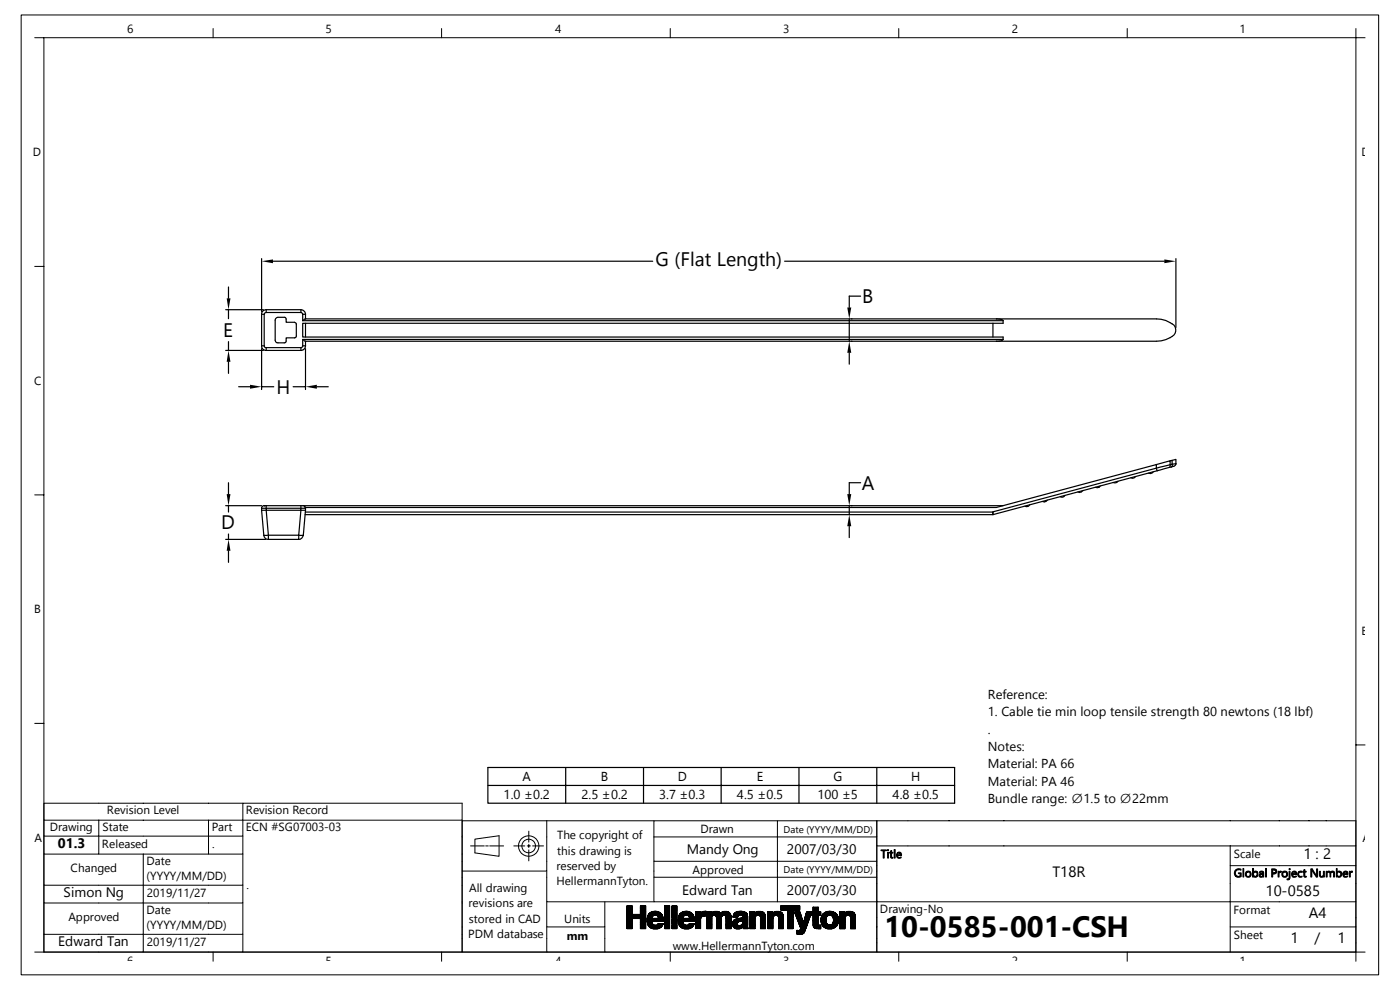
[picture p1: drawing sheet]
<svg xmlns="http://www.w3.org/2000/svg" width="297mm" height="210mm" viewBox="0 0 297 210" stroke-linecap="round" stroke-linejoin="round" font-family="sans-serif">
<g fill="none" stroke="#000" stroke-width=".21">
<path d="M4.5 3.2h288v203.6h-288zM7.4 8h1.9M9.3 8v194M45.2 6.1v1.9M93.7 6.1v1.9M142.2 6.1v1.9M190.7 6.1v1.9M239.1 6.1v1.9M287.7 6.1v1.9h-278.4M289.6 8h-1.9v195.9M7.4 56.5h1.9M7.4 105h1.9"/>
<path d="M7.4 153.5h1.9M287.7 158h1.9M9.3 174v3.4h11.7v-3.4M21 174h23.2M44.2 174h7.3v-3.6h46.5v3.6h-46.5v3.4h-7.3v3.8h-13.8M44.2 174v3.4h-23.2v3.8h-11.7v-3.8M51.5 170.4h-42.2v3.6h11.7M51.5 177.4v3.8h-7.3M98 174v28h18M99.8 179.5h2.9M100.8 178l5.1-.7v4.4l-5.1-.8zM103 179.5h.6"/>
<path d="M103.9 179.5h2.9M109 179.5h2.3M111.8 179.5h.7M112.2 176.3v2.3M112.2 179.1v.7M113 179.5h2.3M116 174.1h22.7M116 174.1h-18v3.4M116 174.1v10.7h-18v-2.1M138.7 177.5v5.2h26.2v3.4h21.1v-1.3M138.7 177.5h26.2v-3.4h21.1v3.4h-21.1v5.2h21.1v-5.2M164.9 174.1h-26.2v3.4"/>
<path d="M186 174.1h101.7v5.4h-101.7zM186 179.5v11.8h75v-7.7M261 179.5v4.1h26.7v-4.1M9.3 181.2v6.6h21.1v-6.6M21 181.2h9.4M51.5 181.2v6.6h-21.1v3.8h-21.1v-3.8M51.5 187.8v3.8h-21.1v6.6h-21.1v-6.6M51.5 191.6v6.6h-21.1v3.8h-21.1v-3.8M51.5 198.2v3.8h-21.1M98 198.2v3.8h-46.5M112.2 180.3v2.3M116 196.6v5.4h12.3"/>
<path d="M116 184.8v6.5h22.7M116 191.3v5.3h12.3v-5.3M128.3 196.6v5.4h57.7v-2.9M133 194.8h4zM133 194.9h4M133 194.9h1.1M133 195h1.1M133 195.1h1.1M133 195.2h1.1M133 195.3h1.1M133 195.4h1.1M133 195.5h1.1"/>
<path d="M133 195.6h1.1M133 195.7h1.1M133 195.8h1.1M133 195.9h1.1M133 196h1.1M133 196.1h1.1M133 196.2h1.1M133 196.3h1.1M133 196.4h1.1M133 196.5h1.1M133 196.6h1.1M133 196.7h1.1"/>
<path d="M133 196.8h1.1M133 196.9h1.1M133 197h1.1M133 193.3h1.1M133 193.4h1.1M133 193.5h1.1M133 193.6h1.1M133 193.7h1.1M133 193.8h1.1M133 193.9h1.1M133 194h4M133 194.1h4"/>
<path d="M133 194.2h4M133 194.3h4M133 194.4h4M133 194.5h4M133 194.6h4M133 194.7h4M133 192.2h1.1M133 192.3h1.1M133 192.4h1.1M133 192.5h1.1M133 192.6h1.1M133 192.7h1.1"/>
<path d="M133 192.8h1.1M133 192.9h1.1M133 193h1.1M133 193.1h1.1M133 193.2h1.1M135.8 194.9h1.2M135.8 195h1.2M135.8 195.1h1.2M135.8 195.2h1.2M135.8 195.3h1.2M135.8 195.4h1.2M135.8 195.5h1.2"/>
<path d="M135.8 195.6h1.2M135.8 195.7h1.2M135.8 195.8h1.2M135.8 195.9h1.2M135.8 196h1.2M135.8 196.1h1.2M135.8 196.2h1.2M135.8 196.3h1.2M135.8 196.4h1.2M135.8 196.5h1.2M135.8 196.6h1.2M135.8 196.7h1.2"/>
<path d="M135.8 196.8h1.2M135.8 196.9h1.2M135.8 197h1.2M135.8 193.3h1.2M135.8 193.4h1.2M135.8 193.5h1.2M135.8 193.6h1.2M135.8 193.7h1.2M135.8 193.8h1.2M135.8 193.9h1.2M135.8 192.2h1.2M135.8 192.3h1.2"/>
<path d="M135.8 192.4h1.2M135.8 192.5h1.2M135.8 192.6h1.2M135.8 192.7h1.2M135.8 192.8h1.2M135.8 192.9h1.2M135.8 193h1.2M135.8 193.1h1.2M135.8 193.2h1.2M137.2 195.2h3.5zM137.2 195.1h3.5M137.3 194.7h1"/>
<path d="M137.3 194.9h3.4M137.3 195h3.4M137.3 195.1h3.4M137.3 194.8h3.4M137.3 195.2h3.4M137.3 195.3h3.4v.2M137.3 195.3h3.4M137.3 195.4h3.4M137.3 195.5h3.4M137.3 195.5h1M137.3 195.6h1M137.3 195.7h1"/>
<path d="M137.3 194.6h1M137.3 195.8h1.1M137.3 195.9h1.1M137.4 194.4h1.1M137.4 194.4h1M137.4 194.5h1M137.4 195.9h1M137.4 196h1M137.4 196h1.1M137.4 194.3h1.2M137.4 196.1h1.2M137.5 194.2h1.2"/>
<path d="M137.5 194.2h1.1M137.5 196.2l3.1 .1M137.5 196.2h1.2M137.5 194.1h3M137.5 196.3h3M137.5 194h2.9M137.5 196.4h3M137.6 193.9h2.8M137.6 194h2.8M137.6 196.5h2.8h-2.7M137.7 193.8h2.6M137.7 196.6h2.7"/>
<path d="M137.7 196.6h2.6M137.8 193.8h2.4M137.8 196.6h2.5M137.8 193.7h2.4M137.9 196.7h2.3M137.9 193.6h2.2M137.9 196.8h2.3M138 193.6h2M138 196.8h2.1M138 193.5h2M138 196.9h2M138.1 193.5h1.8"/>
<path d="M138.2 196.9h1.7M138.3 193.4h1.4M138.3 197h1.5M138.4 193.4h1.2M138.4 194.5l-1.1 .1M138.4 197h1.3M138.6 193.3h.8M138.6 194.3l-1.2 .1M138.6 197.1h.9M138.7 182.7v3.4h26.2v5.2h21.1v-5.2M138.7 186.1v5.2h26.2M138.9 193.3h.3"/>
<path d="M139.2 194.2h1.3M139.4 194.2h1.1M139.4 194.3h1.1M139.4 194.3h1.2M139.4 196.2h1.2M139.5 196.1h1.1M139.5 194.4h1.1M139.6 194.4h1M139.6 194.5h1M139.6 196h1.1M139.6 195.9h1.1M139.7 194.6h1"/>
<path d="M139.7 194.7h1M140.3 193.8h-2.6h2.6M140.5 196.4l-2.9 .1M141 193.3h1.1M141 193.4h1.1M141 192.2h1.1M141 192.3h1.1M141 192.4h1.1M141 192.5h1.1M141 192.6h1.1M141 192.7h1.1M141 192.8h1.1"/>
<path d="M141 192.9h1.1M141 193h1.1M141 193.1h1.1M141 193.2h1.1M141 193.5h1.1zM141 194.8h1.1zM141 196.2h1.1zM141 193.5h1.1M141 193.6h1.1M141 193.7h1.1M141 193.8h1.1M141 193.9h1.1"/>
<path d="M141 194h1.1M141 194.1h1.1M141 194.2h1.1M141 194.3h1.1M141 194.4h1.1M141 194.5h1.1M141 194.6h1.1M141 194.7h1.1M141 194.9h1.1M141 195h1.1M141 195.1h1.1M141 195.2h1.1"/>
<path d="M141 195.3h1.1M141 195.4h1.1M141 195.5h1.1M141 195.6h1.1M141 195.7h1.1M141 195.8h1.1M141 195.9h1.1M141 196h1.1M141 196.1h1.1M141 196.2h1.1M141 196.3h1.1M141 196.4h1.1"/>
<path d="M141 196.5h1.1M141 196.6h1.1M141 196.7h1.1M141 196.8h1.1M141 196.9h1.1M141 197h1.1M142.6 193.3h1M142.6 193.4h1M142.6 192.2h1M142.6 192.3h1M142.6 192.4h1M142.6 192.5h1"/>
<path d="M142.6 192.6h1M142.6 192.7h1M142.6 192.8h1M142.6 192.9h1M142.6 193h1M142.6 193.1h1M142.6 193.2h1M142.6 193.5h1zM142.6 194.8h1zM142.6 196.2h1zM142.6 193.5h1M142.6 193.6h1"/>
<path d="M142.6 193.7h1M142.6 193.8h1M142.6 193.9h1M142.6 194h1M142.6 194.1h1M142.6 194.2h1M142.6 194.3h1M142.6 194.4h1M142.6 194.5h1M142.6 194.6h1M142.6 194.7h1M142.6 194.9h1"/>
<path d="M142.6 195h1M142.6 195.1h1M142.6 195.2h1M142.6 195.3h1M142.6 195.4h1M142.6 195.5h1M142.6 195.6h1M142.6 195.7h1M142.6 195.8h1M142.6 195.9h1M142.6 196h1M142.6 196.1h1"/>
<path d="M142.6 196.2h1M142.6 196.3h1M142.6 196.4h1M142.6 196.5h1M142.6 196.6h1M142.6 196.7h1M142.6 196.8h1M142.6 196.9h1M142.6 197h1M143.8 195.2h3.5zM143.8 194.9h3.5M143.8 195h3.5"/>
<path d="M143.8 195.1h3.5M143.8 195.2h3.5M143.8 195.3h3.5v.2M143.8 195.3h3.5M143.8 195.4h3.5M143.9 194.6h1M143.9 194.7h1M143.9 194.9h3.4M143.9 194.8h3.4M143.9 195.5h3.4M143.9 195.5h1M143.9 195.6h1"/>
<path d="M143.9 195.7h1M143.9 194.5h1.1M143.9 195.8h1M143.9 195.9h1.1M144 194.4h1M144 196h1M144 196h1.1M144 194.2h1.2M144 194.3h1.2M144 196.1h1.2M144 196.2h1.3M144.1 194.1h3"/>
<path d="M144.1 194.2h1.2M144.1 196.2l1.5 .1M144.1 196.3h3.1M144.1 194h2.9M144.1 196.4h3M144.2 193.9h2.8M144.2 193.8h2.7M144.3 193.8h2.6M144.3 196.6h2.7M144.3 196.6h2.6M144.4 193.8h2.4M144.4 196.6h2.5"/>
<path d="M144.4 193.7h2.4M144.4 196.7h2.4M144.5 193.6h2.2M144.5 196.8h2.3M144.6 193.6h2M144.6 196.8h2.1M144.6 193.5h2M144.6 196.9h2M144.7 193.5h1.8M144.8 196.9h1.7M144.9 193.4h1.4M144.9 197h1.5"/>
<path d="M144.9 193.4h1.3M145 194.5l-1.1 .1M145 197h1.3M145.1 194.3l-1.1 .1M145.2 193.3h.9M145.2 197.1h.9M145.5 193.3h.3M145.7 196.3h1.5M145.8 194.2h1.3M145.9 194.2h1.3M146 194.3h1.2M146.1 194.3l1.1 .1"/>
<path d="M146.1 196.2h1.1M146.1 196.1h1.1M146.1 194.4h1.1M146.2 194.5h1M146.2 194.6h1M146.2 195.9h1.1M146.2 196h1.1M146.3 194.6h.9M146.3 194.7h1M147 196.5h-2.8h2.8M147.3 196h-1.1M147.6 193.4h1"/>
<path d="M147.6 193.5h1M147.6 193.6h1M147.6 193.7h1M147.6 193.8h2.2M147.6 193.9h2.2M147.6 194h2.2M147.6 194.1h2.2M147.6 194.2h2.2M147.6 194.3h2.2M147.6 194.4h1.5M147.6 194.4h1.4M147.6 194.5h1.3"/>
<path d="M147.6 194.6h1.2M147.6 194.7h1.1M147.6 194.8h1.1zM147.6 196.2h1zM147.6 194.9h1.1M147.6 195h1M147.6 195.1h1M147.6 195.1h1v1.9M147.6 195.2h1M147.6 195.3h1M147.6 195.4h1M147.6 195.5h1"/>
<path d="M147.6 195.6h1M147.6 195.7h1M147.6 195.8h1M147.6 195.9h1M147.6 196h1M147.6 196.1h1M147.6 196.2h1M147.6 196.3h1M147.6 196.4h1M147.6 196.5h1M147.6 196.6h1M147.6 196.7h1"/>
<path d="M147.6 196.8h1M147.6 196.9h1M147.6 197h1M147.6 193.4v3.6M148.7 193.7h1.1M148.7 194.9l-1.1 .1M148.7 193.6h1.1M148.8 193.6h1M148.8 193.5h1M148.8 194.5l-1.2 .1M149 193.4h.8M149.1 193.4h.7"/>
<path d="M149.2 193.3h.4M149.5 193.3h.3v1l-2.2 .1M149.9 193.7h2.9zM149.9 195.8h1.1M149.9 195.9h1.1M149.9 196h1.1M149.9 196.1h1.1M149.9 196.2h1.1M149.9 196.3h1.1M149.9 196.4h1.1M149.9 196.5h1.1M149.9 196.6h1.1"/>
<path d="M149.9 196.7h1.1M149.9 196.8h1.1M149.9 196.9h1.1M149.9 197h1.1M149.9 193.8h5M149.9 193.9h5.1M149.9 194h5.1M149.9 194.1h5.1M149.9 194.1h5.2M149.9 194.2h1.6M149.9 194.2h1.4M149.9 194.3h1.3"/>
<path d="M149.9 194.4h1.2M149.9 194.4h1.1M149.9 194.5h1.1M149.9 194.6h1.1M149.9 194.7h1.1M149.9 194.9h1.1M149.9 195h1.1M149.9 195.1h1.1M149.9 195.2h1.1M149.9 195.3h1.1M149.9 195.4h1.1M149.9 195.5h1.1"/>
<path d="M149.9 195.6h1.1M149.9 195.7h1.1M149.9 193.4h1.1M149.9 193.5h1.1M149.9 193.6h1.1M149.9 193.4v3.6h1.1v-2.2h-1.1M151 193.4v.4M151 194.5l-1.1 .1M151 193.6h1.8M151.1 193.6h1.6M151.1 194.3l-1.2 .1M151.1 193.5h1.6"/>
<path d="M151.2 193.5h1.5M151.3 193.4h1.2M151.4 193.4h1M151.6 194.2h3.5M151.6 193.3h.6M151.8 194.2h1.6M151.8 194.3h1.5M151.9 194.4h1.3M151.9 194.4h1.2M152 194.5h1.1M152 194.6h1.1M152 194.7h1.1"/>
<path d="M152 194.7h1M152 195.8h1M152 195.9h1M152 196h1M152 196.1h1M152 196.2h1M152 196.3h1M152 196.4h1M152 196.5h1M152 196.6h1M152 196.7h1M152 196.8h1"/>
<path d="M152 196.9h1M152 197h1M152 194.9h1M152 195h1M152 195.1h1M152 195.2h1M152 195.3h1M152 195.4h1M152 195.5h1M152 195.6h1M152 195.7h1M153 193.7h1.9"/>
<path d="M153 193.6h1.8M153 194.8h-1v2.2h1v-2.1h-1M153 193.6h1.7M153.1 193.5h1.6M153.1 193.5h1.5M153.2 194.3l-1.3 .1M153.3 193.4h1.1M153.4 193.4h.9M153.5 193.3h.7M153.8 194.2h1.3M153.9 194.3h1.2M153.9 194.3l1.2 .1"/>
<path d="M154 194.4h1.1M154 194.5h1.1M154.1 195.8h1M154.1 195.9h1M154.1 196h1M154.1 196.1h1M154.1 196.2h1M154.1 196.3h1M154.1 196.4h1M154.1 196.5h1M154.1 196.6h1M154.1 196.7h1"/>
<path d="M154.1 196.8h1M154.1 196.9h1M154.1 197h1M154.1 194.6h1M154.1 194.7h1M154.1 194.9h1M154.1 195h1M154.1 195.1h1M154.1 195.2h1M154.1 195.3h1M154.1 195.4h1M154.1 195.5h1"/>
<path d="M154.1 195.6h1M154.1 195.7h1M155.1 194.8h-1v2.2h1M155.4 195.7h1.1M155.4 195.8h1.1M155.4 195.9h1.1M155.4 195.9h1M155.4 196h1M155.4 196h1.1M155.4 196.1h1.1M155.4 196.2l1.1 .1M155.4 196.3h1.2"/>
<path d="M155.4 196.3h3.2M155.4 196.2h1.1M155.4 196.4h3.2M155.5 195.5h1.4M155.5 195.5h1.3M155.5 196.5h3.1zM155.5 194.6h1M155.5 195.5h1.6M155.5 196.6h3.1M155.5 194.3h1.1M155.5 194.4h1M155.5 194.5h1"/>
<path d="M155.6 195.3h3M155.6 196.6h3M155.6 194.2h1.2M155.6 194.2h1.1M155.6 194.3h1M155.6 196.7h1.9M155.6 194h2.9M155.6 194.1h3M155.7 195.2h2.9M155.7 196.8h1.8M155.7 193.9h2.8M155.7 194h2.8"/>
<path d="M155.7 195.2h2.9h-2.9M155.7 196.8h1.7M155.7 196.9h1.7M155.7 193.8h2.8M155.8 193.8h2.6M155.8 195.1h2.8M155.9 196.9h1.3M155.9 193.7h2.5M155.9 195.1h2.7M155.9 193.6h2.4M156 197h1.1M156 195h2.6"/>
<path d="M156 193.6h2.2M156 193.5h2.2M156.1 193.5h2M156.2 197.1h.7M156.3 194.9h2.3M156.3 193.4h1.6M156.4 193.4h1.4M156.4 194.9h2.2M156.5 193.3h1.1M156.7 195.6h-1.3M156.7 194.8h1.9M156.9 194.8h1.7"/>
<path d="M156.9 193.3h.5M157.1 196.3h1.5M157.3 196.2h1.3M157.4 196.1h1.2M157.4 194.2h1.2M157.4 194.7h1.2M157.4 196h1.2M157.5 195.4h-2M157.5 194.2h1.1M157.5 194.6h1.1M157.5 195.9h1.1M157.5 196h1.1"/>
<path d="M157.5 194.3h1.1M157.5 194.3l1.1 .1v1.9h-1.4M157.6 195.4h1M157.6 195.5h1M157.6 195.6h1M157.6 195.7h1M157.6 195.8h1M157.6 195.9h1M157.6 195.3v.4h1M157.6 194.4h1M157.6 194.5h1M157.6 196.7h1"/>
<path d="M157.6 196.8h1.1M157.6 196.9h1.1M157.7 196.9h1M157.7 197h1M158.6 194.1h-3M159.1 193.4v3.6h1v-2.1h-1M159.1 193.4h1M159.1 193.5h1M159.1 193.6h1M159.1 193.7h3M159.1 193.8h3.1M159.1 193.9h3.2"/>
<path d="M159.1 194h3.2M159.1 194.1h3.2M159.1 194.2h1.7M159.1 194.2h1.5M159.1 194.3h1.4M159.1 194.4h1.2M159.1 194.5h1.2M159.1 194.5h1.1M159.1 194.6h1.1M159.1 194.7h1.1M159.1 194.7h1M159.1 194.9h1"/>
<path d="M159.1 195h1M159.1 195.1h1M159.1 195.2h1M159.1 195.3h1M159.1 195.4h1M159.1 195.5h1M159.1 195.6h1M159.1 195.7h1M159.1 195.8h1M159.1 195.9h1M159.1 196h1M159.1 196.1h1"/>
<path d="M159.1 196.2h1M159.1 196.3h1M159.1 196.4h1M159.1 196.5h1M159.1 196.6h1M159.1 196.7h1M159.1 196.8h1M159.1 196.9h1M159.1 197h1M159.1 194.8h1M160.2 193.6h1.9M160.3 193.5h1.7"/>
<path d="M160.3 193.5h1.6M160.4 194.3l-1.3 .1M160.5 193.4h1.2M160.6 193.4h1M160.8 193.3h.7M160.9 194.2h1.4M161.1 194.2h1.2M161.2 194.3h1.2M161.2 194.4h1.2M161.3 194.4h1.1M161.3 194.5h1.1M161.3 194.6h1.1"/>
<path d="M161.3 194.7h1.1M161.3 194.9h1.1M161.3 195h1.1M161.3 195.1h1.1M161.3 195.2h1.1M161.3 195.3h1.1M161.3 195.4h1.1M161.3 195.5h1.1M161.3 195.6h1.1M161.3 195.7h1.1M161.3 195.8h1.1M161.3 195.9h1.1"/>
<path d="M161.3 196h1.1M161.3 196.1h1.1M161.3 196.2h1.1M161.3 196.3h1.1M161.3 196.4h1.1M161.3 196.5h1.1M161.3 196.6h1.1M161.3 196.7h1.1M161.3 196.8h1.1M161.3 196.9h1.1M161.3 197h1.1M162.4 194.8h-1.1v2.2h1.1"/>
<path d="M162.9 193.4v3.6h1.1v-2.1h-1.1M162.9 196.2h1.1M162.9 196.3h1.1M162.9 196.4h1.1M162.9 196.5h1.1M162.9 196.6h1.1M162.9 196.7h1.1M162.9 196.8h1.1M162.9 196.9h1.1M162.9 197h1.1M162.9 193.4h1M162.9 193.5h1"/>
<path d="M162.9 193.6h1M162.9 193.7h3M162.9 193.8h3.1M162.9 193.9h3.2M162.9 194h3.2M162.9 194.1h3.3M162.9 194.2h1.7M162.9 194.2h1.5M162.9 194.3h1.4M162.9 194.4h1.2M162.9 194.5h1.2M162.9 194.5h1.1"/>
<path d="M162.9 194.6h1.1M162.9 194.7h1.1M162.9 194.9h1.1M162.9 195h1.1M162.9 195.1h1.1M162.9 195.2h1.1M162.9 195.3h1.1M162.9 195.4h1.1M162.9 195.5h1.1M162.9 195.6h1.1M162.9 195.7h1.1M162.9 195.8h1.1"/>
<path d="M162.9 195.9h1.1M162.9 196h1.1M162.9 196.1h1.1M162.9 194.8h1.1M164 193.6h1.9M164.1 193.6h1.8M164.1 193.5h1.7M164.2 193.5h1.5M164.3 194.3l-1.4 .1M164.4 193.4h1.1M164.5 193.4h.9M164.6 193.3h.7"/>
<path d="M164.7 194.2h1.5M164.9 194.2h1.3M165 194.3h1.2M165.1 194.4h1.1M165.1 194.5h1.1M165.1 194.6h1.1M165.2 196.2h1M165.2 196.3h1M165.2 196.4h1M165.2 196.5h1M165.2 196.6h1M165.2 196.7h1"/>
<path d="M165.2 196.8h1M165.2 196.9h1M165.2 197h1M165.2 194.6h1M165.2 194.7h1M165.2 194.9h1M165.2 195h1M165.2 195.1h1M165.2 195.2h1M165.2 195.3h1M165.2 195.4h1M165.2 195.5h1"/>
<path d="M165.2 195.6h1M165.2 195.7h1M165.2 195.8h1M165.2 195.9h1M165.2 196h1M165.2 196.1h1M165.7 193h4M165.7 192.2h4M165.7 192.3h4M165.7 192.4h4M165.7 192.5h4M165.7 192.6h4"/>
<path d="M165.7 192.7h4M165.7 192.8h4M165.7 192.9h4M166.2 194.8h-1v2.2h1M166.2 196.2h-1M167.1 193.3h1.1M167.1 193.4h1.1M167.1 193.1h1.1M167.1 193.2h1.1M167.1 193.5h1.1zM167.1 194.8h1.1zM167.1 196.2h1.1z"/>
<path d="M167.1 193.5h1.1M167.1 193.6h1.1M167.1 193.7h1.1M167.1 193.8h1.1M167.1 193.9h1.1M167.1 194h1.1M167.1 194.1h1.1M167.1 194.2h1.1M167.1 194.3h1.1M167.1 194.4h1.1M167.1 194.5h1.1M167.1 194.6h1.1"/>
<path d="M167.1 194.7h1.1M167.1 194.9h1.1M167.1 195h1.1M167.1 195.1h1.1M167.1 195.2h1.1M167.1 195.3h1.1M167.1 195.4h1.1M167.1 195.5h1.1M167.1 195.6h1.1M167.1 195.7h1.1M167.1 195.8h1.1M167.1 195.9h1.1"/>
<path d="M167.1 196h1.1M167.1 196.1h1.1M167.1 196.2h1.1M167.1 196.3h1.1M167.1 196.4h1.1M167.1 196.5h1.1M167.1 196.6h1.1M167.1 196.7h1.1M167.1 196.8h1.1M167.1 196.9h1.1M167.1 197h1.1M168.5 193.4l1.4 3.5h1.1l1-2.9v.2"/>
<path d="M168.6 193.5h1.1M168.6 193.5h1.2M168.6 193.6h1.2M168.7 193.7h1.1M168.7 193.8h1.1M168.7 193.9h1.2M168.7 194h1.2M168.8 194h1.1M168.8 194.1h1.1M168.8 194.2h1.1M168.9 194.2h1.1M168.9 194.3h1.1"/>
<path d="M168.9 194.4h1.1M169 194.5h1M169 194.5h1.1M169 194.6h1.1M169 194.7h1.1M169.1 198h1.3M169.1 198.2h1.1M169.1 197.4h1.7M169.1 197.5h1.7M169.1 197.6h1.6M169.1 197.7h1.6M169.1 197.8h1.5"/>
<path d="M169.1 198h1.5M169.1 194.9h1M169.1 194.8h1M169.1 194.9h1.1M169.2 195h1M169.2 195.1h1M169.2 195.2h1M169.2 195.2h1.1M169.2 195.3h1.1M169.2 197.4h-.1v.8h.4M169.3 195.3h1M169.3 195.4h1"/>
<path d="M169.3 195.5h1M169.4 195.6h.9M169.4 195.7h1M169.4 195.7h2M169.5 195.8h1.9M169.5 195.9h1.9M169.5 195.9h1.8M169.5 196h1.8M169.5 196.1h1.8M169.5 197.4h1.3M169.6 196.2h1.6M169.6 196.3h1.6"/>
<path d="M169.7 196.4h1.5M169.7 197.3h1.2M169.7 196.5h1.4M169.7 196.6h1.4M169.7 193.4l.7 2.4M169.8 196.6h1.3M169.8 196.7h1.2M169.8 196.8h1.2M169.8 197.1h1.1M169.8 197.2h1.1M169.8 197h1.1M170.4 198.1h-1.3"/>
<path d="M170.5 198h-1.4h1.4M170.5 195.6h1M170.5 195.7h.9M170.5 195.5h1M170.6 195.3h1M170.6 195.3h.9M170.6 197.9h-1.5M170.6 195.2h1M170.6 195h1.1M170.6 195.1h1.1M170.6 195.1h1M170.7 194.9h1"/>
<path d="M170.7 194.7h1M170.7 194.8h1M170.8 194.6h1M170.8 194.7h1M170.8 197.4l-1.7 .1M170.8 194.4h1.1M170.8 194.5h1M170.9 194.3h1M170.9 194.4h1M170.9 194.1h1.1M170.9 194.2h1.1M170.9 194.2h1"/>
<path d="M170.9 197.1h-1.1M170.9 194h3.2M170.9 194.1h3.2M171 193.8h3.1M171 193.9h3.1M171 193.7h3.1M171.1 193.5h3M171.1 193.6h3M171.5 195.4h-.9M171.6 195.2h-1M171.7 194.9l-1 .1M171.9 194.3l-1 .1"/>
<path d="M172 194.1h2.1M172 194.2h2.1M172.5 192.4h1.1M172.5 192.5h1.1M172.5 192.4v1M172.5 192.6h1.1zM172.5 195.8h1.1M172.5 196h1.1v-1.8h-1.1v2l1.6 .1M172.5 193.3h1.1M172.5 193.4h1.1M172.5 195.9h1.1M172.5 196h1.1"/>
<path d="M172.5 196.1h1.1M172.5 196.3h1.6v.7h-.9M172.5 196.3h1.6M172.5 196.4h1.6M172.5 192.6h1.1M172.5 192.7h1.1M172.5 192.8h1.1M172.5 192.9h1.1M172.5 193h1.1M172.5 193.1h1.1M172.5 193.2h1.1M172.5 196.2h1.1"/>
<path d="M172.5 194.3h1.1M172.5 194.4h1.1M172.5 194.5h1.1M172.5 194.6h1.1M172.5 194.7h1.1M172.5 194.9h1.1M172.5 195h1.1M172.5 195.1h1.1M172.5 195.2h1.1M172.5 195.3h1.1M172.5 195.4h1.1M172.5 195.5h1.1"/>
<path d="M172.5 195.6h1.1M172.5 195.7h1.1M172.5 194.8h1.1M172.6 196.5h1.5M172.6 196.6h1.5M172.6 196.7h1.5M172.7 196.8h1.4M172.8 196.8h1.3M172.9 196.9h1.2M173 197h1.1M173.6 192.4v1h-2.5M174.1 197l-.4 .1"/>
<path d="M174.1 193.4v.8M174.2 194.9h1.1M174.2 195h1.1M174.2 195.1h1.1M174.2 195.2h1M174.2 195.3h1.1M174.2 195.4h1.1M174.2 195.5h1.1M174.2 194.6h1.1M174.2 194.7h1.1M174.2 195.6h1.1M174.2 195.7h1.1"/>
<path d="M174.2 194.8h1.1M174.2 195.8h1.2M174.2 195.9h1.2M174.3 194.4h1.2M174.3 194.4h1.1M174.3 194.5h1.1M174.3 195.9h1.1M174.3 196h1.1M174.3 196h1.2M174.3 194.3h1.3M174.3 196.1h1.3M174.4 194.2h1.5"/>
<path d="M174.4 194.2h1.3M174.4 196.1h1.2M174.4 196.2h3.3M174.4 196.2h1.4M174.4 194.1h3.2M174.5 194.1h3.1M174.5 196.3h3.1M174.5 194h3M174.5 196.4h3M174.5 193.9h3M174.6 196.5h2.9M174.6 193.8h2.8"/>
<path d="M174.7 193.8h2.7M174.7 196.6h2.7M174.7 196.6h2.6M174.8 193.8h2.5M174.8 196.6h2.5M174.8 193.7h2.4M174.8 196.7h2.4M174.9 193.6h2.3M174.9 196.8h2.2M175 193.6h2.1M175 196.8h2.1M175 193.5h2"/>
<path d="M175 196.8h2M175.1 193.5h1.9M175.2 196.9h1.6M175.3 193.4h1.4M175.3 197h1.4M175.4 193.4h1.3M175.4 194.5l-1.2 .1M175.4 197h1.2M175.6 193.3h.9M175.6 194.3l-1.3 .1M175.6 197.1h.8M175.9 193.3h.2"/>
<path d="M176.1 194.2h1.6M176.3 196.2h1.4M176.3 194.2h1.4M176.4 196.1h1.3M176.4 194.3h1.3M176.5 194.3l1.3 .1M176.6 194.4h1.2M176.6 195.9h1.2M176.6 196h1.2M176.7 194.5h1.1M176.7 195.9h1.1M176.7 194.6h1.1"/>
<path d="M176.7 195.7h1.1M176.7 195.8h1.1M176.7 194.7h1.1M176.7 195.6h1.1M176.8 194.9h1M176.8 194.9h1.1M176.8 195.4h1.1M176.8 195.5h1.1M176.8 195.5h1M176.8 194.8h1M176.8 195h1.1M176.8 195.1h1.1"/>
<path d="M176.8 195.2h1.1M176.8 195.3h1.1M177.8 196h-1.3M178.2 195.7h1M178.2 195.8h1M178.2 195.9h1M178.2 196h1M178.2 196.1h1M178.2 196.2h1M178.2 196.3h1M178.2 196.4h1M178.2 196.5h1"/>
<path d="M178.2 196.6h1M178.2 196.7h1M178.2 196.8h1M178.2 196.9h1M178.2 197h1M178.2 193.4h1M178.2 193.5h1M178.2 193.6h1M178.2 193.7h3M178.2 193.8h3.1M178.2 193.9h3.2M178.2 194h3.2"/>
<path d="M178.2 194.1h3.2M178.2 194.2h1.7M178.2 194.2h1.5M178.2 194.3h1.4M178.2 194.4h1.2M178.2 194.5h1.2M178.2 194.5h1.1M178.2 194.6h1.1M178.2 194.7h1.1M178.2 194.9h1M178.2 195h1M178.2 195.1h1"/>
<path d="M178.2 195.2h1M178.2 195.3h1M178.2 195.4h1M178.2 195.5h1M178.2 195.6h1M178.2 194.8h1M179.2 193.4h-1v3.6h1v-2.1h-1M179.3 194.7l-1.1 .1M179.3 193.6h1.8M179.3 193.6h1.9M179.4 193.5h1.7M179.5 193.5h1.5"/>
<path d="M179.5 194.3l-1.3 .1M179.7 193.4h1.1M179.7 193.4h1M179.9 193.3h.7M180 194.2h1.4M180.2 194.2h1.3M180.3 194.3h1.2M180.4 194.4h1.1M180.4 194.5h1.1M180.4 194.6h1.1M180.5 195.7h1M180.5 195.8h1"/>
<path d="M180.5 195.9h1M180.5 196h1M180.5 196.1h1M180.5 196.2h1M180.5 196.3h1M180.5 196.4h1M180.5 196.5h1M180.5 196.6h1M180.5 196.7h1M180.5 196.8h1M180.5 196.9h1M180.5 197h1"/>
<path d="M180.5 194.7h1M180.5 194.9h1M180.5 195h1M180.5 195.1h1M180.5 195.2h1M180.5 195.3h1M180.5 195.4h1M180.5 195.5h1M180.5 195.6h1M181.5 194.8h-1v2.2h1M186 191.3v10.7h101.7v-2M287.7 187.4v3.9h-26.7v10.7"/>
<path d="M287.7 194.7v1.9h-26.7M7.4 202h1.9M9.3 202h280.3M45.2 202v1.9M93.7 202v1.9M142.2 202v1.9M190.7 202v1.9M239.1 202v1.9"/>
<circle cx="112.2" cy="179.5" r="2.17"/>
<circle cx="112.2" cy="179.5" r="1.45"/>
</g>
<g fill="#000" stroke="#000" stroke-width=".21">
<path d="M186.9 180.3h1.1v.2h-.4v1.5h-.2v-1.5h-.5z" fill-rule="evenodd"/>
<path d="M188.3 180.8h.2v1.2h-.2z" fill-rule="evenodd"/>
<path d="M188.9 180.5l.2-.1v.4h.3v.2h-.3v.8l.2 .1h-.3l-.1-.1v-.8h-.2v-.2h.2z" fill-rule="evenodd"/>
<path d="M189 181.9h.4v.1l-.2 .1z" fill-rule="evenodd"/>
<path d="M189.7 180.2h.2v1.8h-.2z" fill-rule="evenodd"/>
<path d="M190.4 180.9l.2-.1 .5 .1h-.4l-.3 .4h-.2z" fill-rule="evenodd"/>
<path d="M190.2 181.3h.9l-.1-.2-.2-.2h.3l.2 .6h-.9l.1 .2 .3 .2h-.5z" fill-rule="evenodd"/>
<path d="M190.4 181.9l.8-.1v.1l-.3 .2z" fill-rule="evenodd"/>
<path d="M262.1 184.6l.7-.1-.4 .1-.3 .5 .1 .6 .5 .2h-.5l-.2-.2-.1-.6z" fill-rule="evenodd"/>
<path d="M262.3 184.4l.8-.1 .2 .3z" fill-rule="evenodd"/>
<path d="M262.7 185.2h.6v.8l-.8 .1-.3-.2 .9-.1v-.5h-.4z" fill-rule="evenodd"/>
<path d="M263.7 184.2h.2v1.9h-.2z" fill-rule="evenodd"/>
<path d="M264.3 185h.5a.49 .49 0 0 0-.4 .4 .49 .49 0 0 0 .4 .5l.4 .1-.3 .1a.66 .66 0 0 1-.7-.4 .66 .66 0 0 1 .1-.7z" fill-rule="evenodd"/>
<path d="M264.5 184.9l.4-.1 .4 .2 .1 .6-.2 .4-.4-.1 .4-.2-.1-.6z" fill-rule="evenodd"/>
<path d="M265.7 184.2h.2v.8l.2 .1-.2 .6 .2 .2h-.2v.2h-.2z" fill-rule="evenodd"/>
<path d="M265.9 185.9h.8l-.5 .2z" fill-rule="evenodd"/>
<path d="M266 184.9l.5-.1 .2 .2-.6 .1-.2-.1z" fill-rule="evenodd"/>
<path d="M266.3 185h.5l.1 .7-.2 .2h-.4a.5 .5 0 0 0 .4-.4 .5 .5 0 0 0-.4-.5z" fill-rule="evenodd"/>
<path d="M267.2 185.5l.7-.1-.3 .1a.23 .23 0 0 0-.3 .2 .23 .23 0 0 0 .2 .2l.3 .1a.39 .39 0 0 1-.6 0 .39 .39 0 0 1 0-.5z" fill-rule="evenodd"/>
<path d="M267.3 184.9l.5-.1 .2 .2-.7 .1z" fill-rule="evenodd"/>
<path d="M267.5 185.9h.4z" fill-rule="evenodd"/>
<path d="M267.6 185h.5v1.1h-.2l-.1-.3 .1-.4h-.6l.6-.1-.1-.3z" fill-rule="evenodd"/>
<path d="M268.5 184.2h.2v1.9h-.2z" fill-rule="evenodd"/>
<path d="M269.8 184.3l.9 .1-.7 .1v.7l.7 .1-.7 .1v.7h-.2z" fill-rule="evenodd"/>
<path d="M270.2 184.5h.5l.1 .2-.1 .6-.7-.1h.2a.35 .35 0 0 0 .4-.3 .35 .35 0 0 0-.4-.4z" fill-rule="evenodd"/>
<path d="M271.1 184.8h.3v.3v1h-.3z" fill-rule="evenodd"/>
<path d="M271.4 185h.3z" fill-rule="evenodd"/>
<path d="M271.5 184.9l.2-.1 .1 .2h-.4z" fill-rule="evenodd"/>
<path d="M272.1 185h.4l-.3 .2a.45 .45 0 0 0 .3 .7l.5 .1-.4 .1a.66 .66 0 0 1-.6-.4 .66 .66 0 0 1 .1-.7z" fill-rule="evenodd"/>
<path d="M272.2 184.9l.6-.1 .4 .5-.2 .6h-.5a.49 .49 0 0 0 .5-.5 .49 .49 0 0 0-.5-.4z" fill-rule="evenodd"/>
<path d="M273 186.4l.6 .1-.2 .1h-.4z" fill-rule="evenodd"/>
<path d="M273.5 184.8h.2v1.4l-.1 .3h-.4l.3-.2z" fill-rule="evenodd"/>
<path d="M274.2 185l.3-.2 .5 .2h-.6l-.2 .3h-.2z" fill-rule="evenodd"/>
<path d="M274 185.3h.9l-.1-.2-.2-.1h.4l.1 .2v.3h-.9l.1 .3 .3 .1-.4 .1z" fill-rule="evenodd"/>
<path d="M274.2 186l.8-.2v.2l-.3 .1z" fill-rule="evenodd"/>
<path d="M275.5 185h.4a.49 .49 0 0 0-.4 .4 .49 .49 0 0 0 .4 .5l-.4 .1-.2-.3z" fill-rule="evenodd"/>
<path d="M275.5 184.9l.6-.1 .1 .3z" fill-rule="evenodd"/>
<path d="M275.5 186l.7-.2-.1 .3z" fill-rule="evenodd"/>
<path d="M276.6 184.5l.2-.1v.4h.3v.2h-.3v.8l.2 .1h-.4v-.9h-.2v-.2h.2z" fill-rule="evenodd"/>
<path d="M276.6 185.9h.5v.2h-.3z" fill-rule="evenodd"/>
<path d="M278.1 184.3h.3l-.1 1.8h-.2z" fill-rule="evenodd"/>
<path d="M278.4 184.3l.9 1.5v.3l-1-1.4z" fill-rule="evenodd"/>
<path d="M279.3 184.3h.2v1.8h-.2z" fill-rule="evenodd"/>
<path d="M279.9 184.8h.2l.1 1 .5 .2a.45 .45 0 0 1-.5 .1 .45 .45 0 0 1-.3-.5z" fill-rule="evenodd"/>
<path d="M280.4 185.9h.4z" fill-rule="evenodd"/>
<path d="M280.8 184.8h.2v1.3h-.2l-.2-.3z" fill-rule="evenodd"/>
<path d="M281.3 184.8h.3v.2h.1l-.1 1.1h-.3z" fill-rule="evenodd"/>
<path d="M281.6 185h.3z" fill-rule="evenodd"/>
<path d="M281.6 184.9a.37 .37 0 0 1 .7 .1l.1 .1-.1 1h-.1l-.1-1z" fill-rule="evenodd"/>
<path d="M282.4 184.9l.4-.1 .2 .2-.6 .1-.1-.1z" fill-rule="evenodd"/>
<path d="M282.7 185h.4v1.1h-.2v-1z" fill-rule="evenodd"/>
<path d="M283.5 184.2h.2v.8l.1 .1-.1 .4 .2 .4h-.2v.2h-.2z" fill-rule="evenodd"/>
<path d="M283.7 185.9l.7 .1-.5 .1z" fill-rule="evenodd"/>
<path d="M283.8 185l.2-.2 .5 .2-.7 .1-.1-.1z" fill-rule="evenodd"/>
<path d="M284.1 185h.4l.1 .6-.1 .3h-.4a.51 .51 0 0 0 .3-.4 .51 .51 0 0 0-.3-.5z" fill-rule="evenodd"/>
<path d="M285.1 185l.3-.2 .4 .2h-.5l-.2 .3h-.2z" fill-rule="evenodd"/>
<path d="M284.9 185.3h.8v-.2l-.2-.1h.3l.2 .5h-.9l.1 .3 .3 .1-.5 .1z" fill-rule="evenodd"/>
<path d="M285 186l.9-.2v.2l-.3 .1z" fill-rule="evenodd"/>
<path d="M286.3 184.8h.2l.1 .3-.1 1h-.2z" fill-rule="evenodd"/>
<path d="M286.5 185h.3z" fill-rule="evenodd"/>
<path d="M286.6 184.9l.3-.1v.2h-.4z" fill-rule="evenodd"/>
<circle cx="188.4" cy="180.3" r=".13"/>
<circle cx="273.6" cy="184.4" r=".14"/>
</g>
<g fill="none" stroke="#000" stroke-width=".25">
<path d="M55.5 54.9v11.2M57.9 55.4h80.6M166.5 55.4h80.5M249.5 54.9v14.6M47.9 65.7h8M47.9 74.3h8M48.5 60.9v2.4M48.5 65.7v1.9M48.5 72.5v1.8M48.5 76.8v2.4M55.5 73.4a.88 .88 0 0 0 1 .9M55.5 74v8.6"/>
<path d="M55.5 66.7h.5M55.5 73.4h.5M55.5 66.7v6.7M56 66.7v6.7M56 73.4l.2 .3h.3M56.5 65.7v.6M56.5 73.7v.6M56.5 65.7a.94 .94 0 0 0-1 1M56.5 66.3l-.3 .1-.2 .3M56.5 74.3h7.3M56.5 73.7h7.3M56.5 65.7h7.3"/>
<path d="M56.5 66.3h7.3M58.7 67.4h1.8l.2 .3v.7h1.8l.3 .2v2.9l-.3 .2h-1.8v.6l-.2 .4h-1.8l-.3-.5v-4.3zM63.8 65.7v.6M63.8 73.7v.6M63.8 65.7a1.01 1.01 0 0 1 1 1M63.8 66.3l.4 .4M64.2 73.4l-.1 .3h-.3M64.2 68l.5-.4h180.6a5.2 5.2 0 0 1 4 1.7 1.68 1.68 0 0 1-1.1 2.3l-.9 .5-2 .3h-180.6l-.5-.4M64.2 66.7h.6M64.2 73.4h.6M64.2 68h148.6M64.2 66.7v1.3"/>
<path d="M64.8 73.4a.94 .94 0 0 1-1 .9M64.8 74v8.6M64.8 66.7v.9M64.8 68.6v2.9M64.8 72.4v1M180.2 67.6v4.8M180.2 74.8v2.5M182.6 62.8h-2.4v2.4M210.7 68.6v2.9M211.4 67.6l.9 .1 .5 .3M212.8 72h-148.6v1.4M212.8 68v.6h-148.6v2.9h148.6v.5"/>
<path d="M212.8 72l-.6 .3-.8 .1M50.6 82h2.4M55.5 82h2.6M62.2 82h2.6M67.2 82h2.4M245.3 98.6l2.9-.9v.9M245.3 99.3v-.7l-33.9 9.1h-146.6M245.3 99.3l.2 .6M245.3 99.3l-34.6 9.3v.6l34.8-9.3M248.1 99.1l-2.6 .8M248.2 97.7h.5v.8M248.2 98.6l-2.9 .7"/>
<path d="M248.2 98.6l-.1 .5M248.5 99.1h-.4M248.7 98.5l.8-.2-.2 .4-.8 .4M248.7 98.5l-.2 .6M248.7 97.7l.8-.2v1M248.7 98.5l-.5 .1M47.9 107.3h7.6M47.9 114.4h8.4M48.5 102.4v2.4M48.5 107.3v1.3M48.5 113.3v1.1M48.5 116.8v2.5"/>
<path d="M55.5 108.2h1l.4 5.3M55.5 108.2l.5 5.3M55.5 107.8v.4M55.7 107.4l.2-.1h.4a.29 .29 0 0 1 .2 .4 .29 .29 0 0 1-.4 .1h-.6zM56 113.5h.9M56 113.5a.94 .94 0 0 0 .9 .9M56.1 107.3h.1M56.5 107.8h7.3v.4h-7.3zM56.9 113.5v.9h6.5v-.9h.9M63.8 107.3h.3a.59 .59 0 0 1 .7 .5M63.8 107.3v.5h1M63.8 107.3h-7.4"/>
<path d="M64.3 113.5a1.02 1.02 0 0 1-.9 .9M64.4 107.3h148.4M64.6 107.4l.2 .2M64.8 108.6h145.9v.6h-146M64.8 108.2h-1l-.4 5.3h-6.5M64.8 107.8v.4M64.8 108.2l-.5 5.3M180.2 107.3v1.9M180.2 111.6v2.4M182.6 102.4h-2.4v2.4M218.4 107.1l-.2 .3h-.8M222.2 106.1l-.3 .3h-.7"/>
<path d="M225.9 105.1l-.6 .4-.4-.1M229.7 104.1l-.7 .4-.3-.1M233.4 103.1l-.2 .3h-.8M237.2 102.1l-.3 .3h-.7M240.9 101.1l-.6 .4-.4-.2M244.7 100.1l-.3 .3h-.7M103.5 162.8h99v7.6h-99zM103.5 166.6h99M120 162.8v7.6M136.5 162.8v7.6M153 162.8v7.6M169.5 162.8v7.6"/>
<path d="M186 162.8v7.6"/>
</g>
<path d="M55.5 55.4l2.4-.4v.8zM247 55l2.5 .4-2.5 .4zM48.5 74.3l.4 2.5h-.8zM48.1 63.3h.8l-.4 2.4zM180.2 72.4l.4 2.4h-.9zM179.7 65.2h.9l-.4 2.4zM53 81.6l2.5 .4-2.5 .5zM64.8 82l2.4-.4v.9zM48.5 114.4l.4 2.4h-.8zM48.1 104.8h.8l-.4 2.5zM180.2 109.2l.4 2.4h-.9zM179.7 104.8h.9l-.4 2.5z" fill="#000"/>
<text font-size="6.2" x="187.6" y="198.8">10-0585-001-CSH</text>
<g font-size="4.1">
<text x="139.1" y="56.4">G (Flat Length)</text>
<text x="182.9" y="64.3">B</text>
<text x="47.3" y="71.5">E</text>
<text x="58.7" y="83.5">H</text>
<text x="182.8" y="103.8">A</text>
<text x="46.9" y="112.3">D</text>
</g>
<g font-size="3.2">
<text x="276.5" y="182.3">1 : 2</text>
<text x="223.3" y="186.1">T18R</text>
<text x="268.5" y="190.1">10-0585</text>
<text x="277.7" y="194.7">A4</text>
<text x="273.8" y="200.1">1</text>
<text x="278.9" y="200.1">/</text>
<text x="283.8" y="200.1">1</text>
</g>
<g font-size="2.9">
<text x="12.3" y="180">01.3</text>
<text x="145.7" y="181.2">Mandy Ong</text>
<text x="166.9" y="181.2">2007/03/30</text>
<text x="13.5" y="190.4">Simon Ng</text>
<text x="144.7" y="189.8">Edward Tan</text>
<text x="166.9" y="189.8">2007/03/30</text>
<text x="12.4" y="200.7">Edward Tan</text>
</g>
<g font-size="2.8">
<text x="209.5" y="148.3">Reference:</text>
<text x="209.5" y="151.9">1. Cable tie min loop tensile strength 80 newtons (18 lbf)</text>
<text x="209.5" y="155.6">.</text>
<text x="209.5" y="159.3">Notes:</text>
<text x="110.9" y="165.7">A</text>
<text x="127.5" y="165.7">B</text>
<text x="143.8" y="165.7">D</text>
<text x="160.6" y="165.7">E</text>
<text x="176.8" y="165.7">G</text>
<text x="193.3" y="165.7">H</text>
<text x="209.5" y="163">Material: PA 66</text>
<text x="209.5" y="166.7">Material: PA 46</text>
<text x="106.8" y="169.5">1.0 ±0.2</text>
<text x="123.4" y="169.5">2.5 ±0.2</text>
<text x="139.8" y="169.5">3.7 ±0.3</text>
<text x="156.3" y="169.5">4.5 ±0.5</text>
<text x="173.4" y="169.5">100 ±5</text>
<text x="189.3" y="169.5">4.8 ±0.5</text>
<text x="209.5" y="170.3">Bundle range: ∅1.5 to ∅22mm</text>
</g>
<g font-size="2.5">
<text x="27" y="7.1">6</text>
<text x="69.1" y="7.1">5</text>
<text x="117.8" y="7.1">4</text>
<text x="166.1" y="7.1">3</text>
<text x="214.6" y="7.1">2</text>
<text x="263" y="7.1">1</text>
<text x="7" y="33.1">D</text>
<text x="288.8" y="33.1">D</text>
<text x="7.3" y="81.7">C</text>
<text x="7.3" y="130.1">B</text>
<text x="288.8" y="134.7">B</text>
<text x="22.7" y="172.8">Revision Level</text>
<text x="52.2" y="172.8">Revision Record</text>
<text x="7.3" y="178.6">A</text>
<text x="10.5" y="176.2">Drawing</text>
<text x="21.6" y="179.9">Released</text>
<text x="21.7" y="176.2">State</text>
<text x="44.9" y="176.2">Part</text>
<text x="45" y="179.9">.</text>
<text x="52.2" y="176.2">ECN #SG07003-03</text>
<text x="118.2" y="178">The copyright of</text>
<text x="148.6" y="176.7">Drawn</text>
<text x="289.1" y="178.6">A</text>
<text x="15" y="185.1">Changed</text>
<text x="31.1" y="183.6">Date</text>
<text x="118" y="184.5">reserved by</text>
<text x="118.2" y="181.3">this drawing is</text>
<text x="146.9" y="185.4">Approved</text>
<text x="261.8" y="182.1">Scale</text>
<text x="31.1" y="186.7">(YYYY/MM/DD)</text>
<text x="31.2" y="190.3">2019/11/27</text>
<text x="52.3" y="188.6">.</text>
<text x="99.5" y="189.3">All drawing</text>
<text x="118" y="187.8">HellermannTyton.</text>
<text x="14.5" y="195.5">Approved</text>
<text x="31.1" y="194">Date</text>
<text x="31.1" y="197.1">(YYYY/MM/DD)</text>
<text x="99.4" y="192.5">revisions are</text>
<text x="99.4" y="195.7">stored in CAD</text>
<text x="119.7" y="195.8">Units</text>
<text x="186.7" y="193.6">Drawing-No</text>
<text x="261.7" y="193.9">Format</text>
<text x="31.2" y="200.7">2019/11/27</text>
<text x="99.3" y="199">PDM database</text>
<text x="120.2" y="199.3">mm</text>
<text x="142.7" y="201.5">www.HellermannTyton.com</text>
<text x="261.8" y="199.3">Sheet</text>
<text x="27" y="204.8">6</text>
<text x="69.1" y="204.7">5</text>
<text x="117.8" y="204.7">4</text>
<text x="166.1" y="204.8">3</text>
<text x="214.6" y="204.8">2</text>
<text x="263" y="204.8">1</text>
</g>
<g font-size="2.1">
<text x="166.2" y="176.6">Date (YYYY/MM/DD)</text>
<text x="166.2" y="185.2">Date (YYYY/MM/DD)</text>
</g>
</svg>
